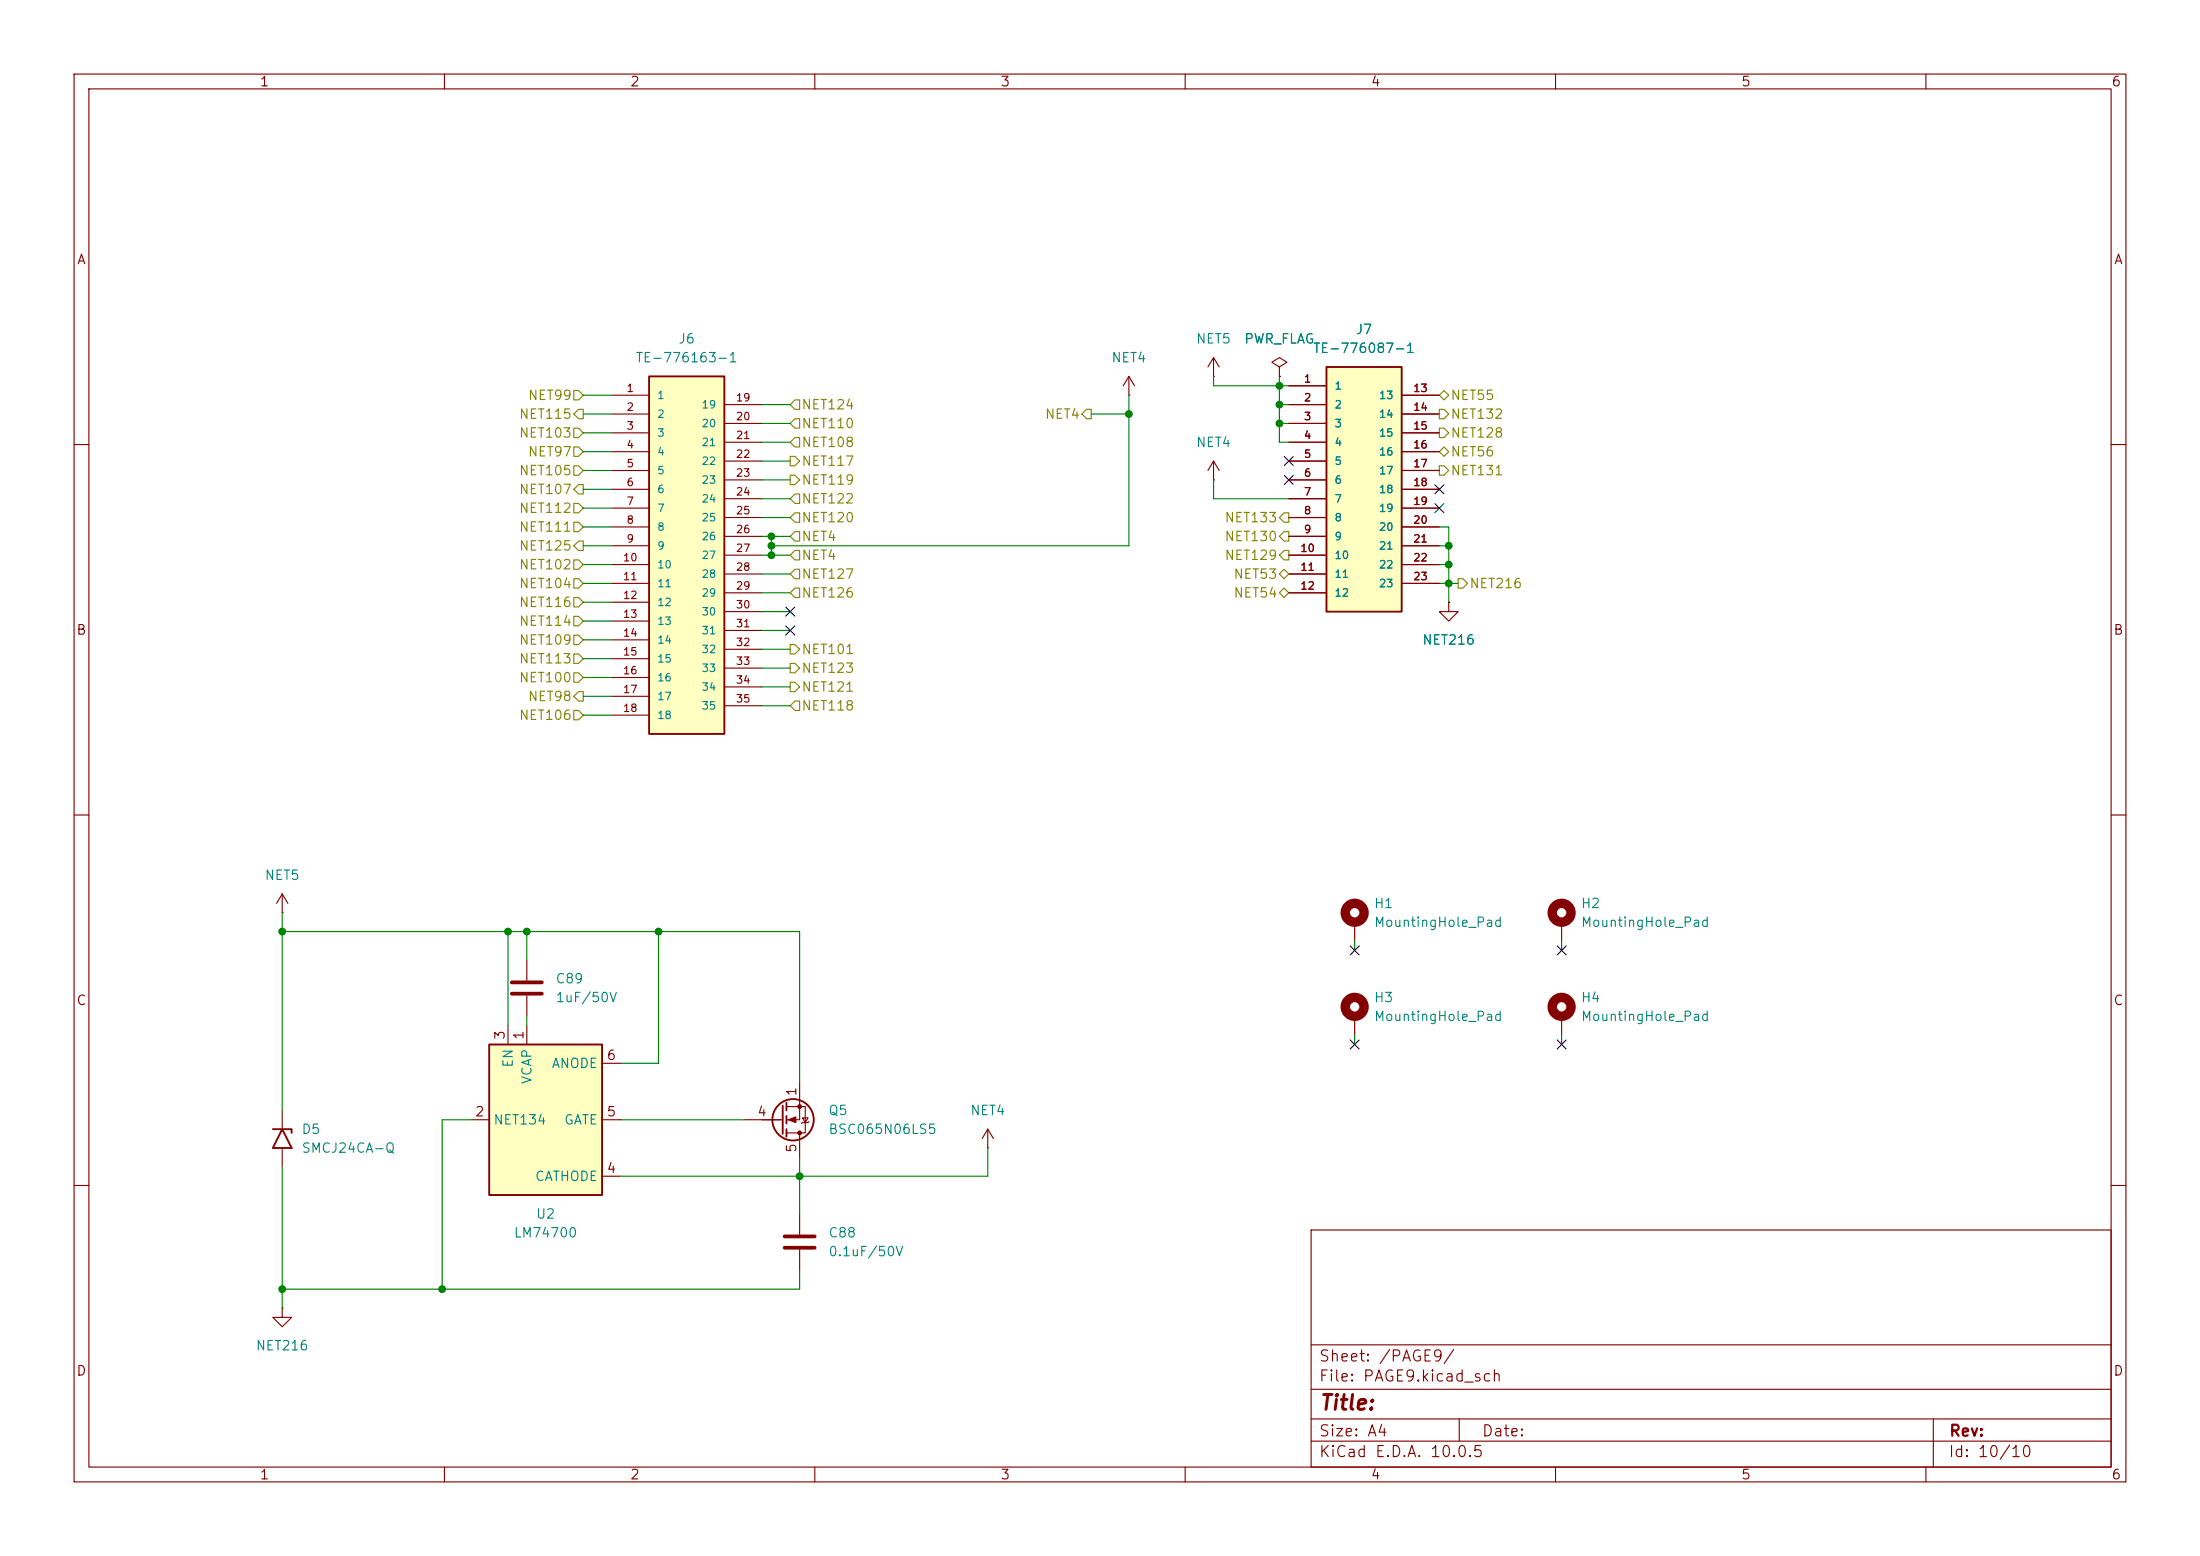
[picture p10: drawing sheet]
<svg xmlns="http://www.w3.org/2000/svg" width="297mm" height="210mm" viewBox="0 0 297 210" stroke-linecap="round" stroke-linejoin="round" font-family="sans-serif">
<g fill="none" stroke="#840000" stroke-width=".15">
<path d="M10 10h277v190h-277zM12 12h273v186h-273zM60 10v2M110 10v2M160 10v2M210 10v2M260 10v2M10 60h2M163.8 64.8h.1M163.8 62.2l-.7 1.3M163.8 62.2l.8 1.3M163.8 62.2v2.6"/>
<path d="M285 60h2M195.6 81.3v1.3h1.2l-1.2 1.2-1.3-1.2h1.3M195.6 81.3h.1M10 110h2M285 110h2M182.9 124.5v2.5M10 160h2M177 166h108v32h-108zM285 160h2M60 198v2M110 198v2M160 198v2"/>
<path d="M177 194.5h108M177 191.5h108M177 187.5h108M177 181.5h108M197 191.5v3M210 198v2M260 198v2M261 191.5v6.5"/>
</g>
<circle cx="182.9" cy="123.2" r="1.27" fill="none" stroke="#840000" stroke-width="1.3"/>
<path d="M179.1 49.5h10.1v33.1h-10.1z" fill="#ffffc2"/>
<path d="M179.1 49.5h10.1v33.1h-10.1zM36.8 152.4h2.6v.5M38.1 152.4l1.3 2.5h-2.6z" fill="none" stroke="#840000" stroke-width=".25"/>
<g fill="none" stroke="#840000" stroke-width=".15">
<path d="M152.4 53.3h.1M152.4 50.8l-.8 1.3M152.4 50.8l.8 1.3M152.4 50.8v2.5M163.8 50.8h.1M163.8 48.3l-.7 1.2M163.8 48.3l.8 1.2M163.8 48.3v2.5M172.7 49.5l1-.6-1-.6-1 .6 1 .6v1.3M172.7 50.8h.1M174 52.1h5.1M174 54.6h5.1"/>
<path d="M174 57.2h5.1M174 59.7h5.1M189.2 53.3h5.1M189.2 55.9h5.1M189.2 58.4h5.1M174 62.2h5.1M174 64.8h5.1M174 67.3h5.1M174 69.9h5.1M174 72.4h5.1M174 74.9h5.1M174 77.5h5.1"/>
<path d="M189.2 61h5.1M189.2 63.5h5.1M189.2 66h5.1M189.2 68.6h5.1M189.2 71.1h5.1M189.2 73.7h5.1M189.2 76.2h5.1M189.2 78.7h5.1M174 80h5.1M38.1 123.2h.1M38.1 120.7l-.8 1.2M38.1 120.7l.8 1.2"/>
<path d="M38.1 120.7v2.5M71.1 129.5v2.8M71.1 134.4v2.8M182.9 137.2v2.5M210.8 124.5v2.5M210.8 137.2v2.5M38.1 149.9v2.5M38.1 154.9v2.6M38.1 176.5v1.3h1.3l-1.3 1.3-1.3-1.3h1.3M38.1 176.5h.1"/>
</g>
<g fill="none" stroke="#840000" stroke-width="1.3">
<circle cx="182.9" cy="135.9" r="1.27"/>
<circle cx="210.8" cy="123.2" r="1.27"/>
<circle cx="210.8" cy="135.9" r="1.27"/>
</g>
<path d="M69.1 132.6h4.1M69.1 134.1h4.1" fill="none" stroke="#840000" stroke-width=".51"/>
<path d="M66 141h15.3v20.3h-15.3z" fill="#ffffc2"/>
<g fill="none" stroke="#840000" stroke-width=".25">
<path d="M66 141h15.3v20.3h-15.3zM105.7 149.2v3.8M106.2 148.8v1.1M106.2 150.6v1M106.2 152.4v1"/>
<circle cx="107.1" cy="151.1" r="2.79"/>
</g>
<g fill="none" stroke="#840000" stroke-width=".15">
<path d="M68.6 138.4v2.6M71.1 138.4v2.6M63.5 151.1h2.5M81.3 151.1h2.5M81.3 158.8h2.5M81.3 143.5h2.5M100.3 151.1h5.4M106.2 149.4h2.5v3.5h-2.5M107.9 146.1v5h-1.7M107.9 152.9v3.3M108.3 150.9h.8l-.4 .6zM109.2 151.4l-.1 .1h-.8l-.1 .1"/>
<path d="M133.3 154.9h.1M133.3 152.4l-.7 1.3M133.3 152.4l.8 1.3M133.3 152.4v2.5M107.9 163.8v2.8M107.9 168.7v2.8"/>
</g>
<path d="M105.9 166.9h4.1M105.9 168.4h4.1" fill="none" stroke="#840000" stroke-width=".51"/>
<g fill="#840000" stroke="#840000" stroke-width=".15">
<path d="M106.4 151.1l1-.4v.8z"/>
<circle cx="107.9" cy="152.9" r=".25"/>
<circle cx="107.9" cy="149.4" r=".25"/>
</g>
<path d="M87.6 50.8h10.2v48.3h-10.2z" fill="#ffffc2"/>
<path d="M87.6 50.8h10.2v48.3h-10.2z" fill="none" stroke="#840000" stroke-width=".25"/>
<g fill="none" stroke="#840000" stroke-width=".15">
<path d="M82.5 53.3h5.1M82.5 55.9h5.1M82.5 58.4h5.1M97.8 54.6h5.1M97.8 57.2h5.1M97.8 59.7h5.1M172.7 50.8h.1M174 54.6h5.1M174 57.2h5.1M174 59.7h5.1M174 52.1h5.1M189.2 53.3h5.1"/>
<path d="M189.2 55.9h5.1M189.2 58.4h5.1M82.5 61h5.1M82.5 63.5h5.1M82.5 66h5.1M82.5 68.6h5.1M82.5 71.1h5.1M82.5 73.7h5.1M82.5 76.2h5.1M82.5 78.7h5.1M97.8 62.2h5.1M97.8 64.8h5.1"/>
<path d="M97.8 67.3h5.1M97.8 69.9h5.1M97.8 72.4h5.1M97.8 74.9h5.1M97.8 77.5h5.1M174 62.2h5.1M174 64.8h5.1M174 67.3h5.1M174 69.9h5.1M174 72.4h5.1M174 74.9h5.1M174 77.5h5.1"/>
<path d="M189.2 61h5.1M189.2 63.5h5.1M189.2 66h5.1M189.2 68.6h5.1M189.2 71.1h5.1M189.2 73.7h5.1M189.2 76.2h5.1M189.2 78.7h5.1M82.5 81.3h5.1M82.5 83.8h5.1M82.5 86.4h5.1M82.5 88.9h5.1"/>
<path d="M82.5 91.4h5.1M82.5 94h5.1M82.5 96.5h5.1M97.8 80h5.1M97.8 82.6h5.1M97.8 85.1h5.1M97.8 87.6h5.1M97.8 90.2h5.1M97.8 92.7h5.1M97.8 95.3h5.1M174 80h5.1M195.6 81.3h.1"/>
</g>
<g fill="none" stroke="#848400" stroke-width=".15">
<path d="M77.5 57.8h.6l.6 .6-.6 .7h-.6zM77.5 52.7h.6l.6 .6-.6 .7h-.6zM78.1 55.2h.6v1.3h-.6l-.6-.6zM107.3 59.1h.6v1.2h-.6l-.6-.6zM107.3 54h.6v1.2h-.6l-.6-.6zM107.3 56.5h.6v1.3h-.6l-.6-.6zM146 55.9l.7-.7h.6v1.3h-.6zM194.3 53.3l.6-.6 .7 .6-.7 .7zM194.3 55.2h.6l.7 .7-.7 .6h-.6zM194.3 57.8h.6l.7 .6-.7 .7h-.6zM77.5 66l.6-.6h.6v1.3h-.6zM77.5 67.9h.6l.6 .7-.6 .6h-.6z"/>
<path d="M77.5 78.1h.6l.6 .6-.6 .7h-.6zM77.5 75.6h.6l.6 .6-.6 .6h-.6zM77.5 62.9h.6l.6 .6-.6 .6h-.6zM77.5 70.5h.6l.6 .6-.6 .7h-.6zM77.5 60.3h.6l.6 .7-.6 .6h-.6zM78.1 73h.6v1.3h-.6l-.6-.6zM106.7 61.6h.6l.6 .6-.6 .7h-.6zM106.7 64.1h.6l.6 .7-.6 .6h-.6zM107.3 69.2h.6v1.3h-.6l-.6-.6zM107.3 66.7h.6v1.2h-.6l-.6-.6zM107.3 71.8h.6v1.2h-.6l-.6-.6zM107.3 74.3h.6v1.3h-.6l-.6-.7z"/>
<path d="M107.3 79.4h.6v1.2h-.6l-.6-.6zM107.3 76.8h.6v1.3h-.6l-.6-.6zM172.7 77.5l.7-.7 .6 .7-.6 .6zM173.4 69.2h.6v1.3h-.6l-.7-.6zM173.4 74.3h.6v1.3h-.6l-.7-.7zM173.4 71.8h.6v1.2h-.6l-.7-.6zM194.3 62.9h.6l.7 .6-.7 .6h-.6zM194.3 61l.6-.7 .7 .7-.7 .6zM196.8 78.1h.7l.6 .6-.6 .7h-.7zM77.5 95.9h.6l.6 .6-.6 .7h-.6zM77.5 88.3h.6l.6 .6-.6 .6h-.6zM77.5 83.2h.6l.6 .6-.6 .7h-.6z"/>
<path d="M77.5 80.6h.6l.6 .7-.6 .6h-.6zM77.5 85.7h.6l.6 .7-.6 .6h-.6zM77.5 94l.6-.7h.6v1.3h-.6zM77.5 90.8h.6l.6 .6-.6 .7h-.6zM106.7 92.1h.6l.6 .6-.6 .6h-.6zM106.7 89.5h.6l.6 .7-.6 .6h-.6zM106.7 87h.6l.6 .6-.6 .7h-.6zM107.3 94.6h.6v1.3h-.6l-.6-.6zM172.7 80l.7-.6 .6 .6-.6 .6z"/>
</g>
<g fill="none" stroke="#008400" stroke-width=".15">
<path d="M78.7 55.9h3.8M78.7 58.4h3.8M78.7 53.3h3.8M102.9 59.7h3.8M102.9 54.6h3.8M102.9 57.2h3.8M147.3 55.9h5.1M152.4 53.3v20.4h-48.3M163.8 50.8v1.3h10.2M172.7 50.8v8.9h1.3M172.7 54.6h1.3M172.7 57.2h1.3"/>
<path d="M78.7 73.7h3.8M78.7 78.7h3.8M78.7 68.6h3.8M78.7 76.2h3.8M78.7 71.1h3.8M78.7 61h3.8M78.7 63.5h3.8M78.7 66h3.8M102.9 77.5h3.8M102.9 72.4h3.8M102.9 67.3h3.8M102.9 62.2h3.8"/>
<path d="M102.9 64.8h3.8M102.9 69.9h3.8M102.9 74.9h3.8M104.1 72.4v2.5M163.8 64.8v2.5h10.2M194.3 73.7h1.3M194.3 78.7h2.5M194.3 76.2h1.3M194.3 71.1h1.3v10.2M78.7 94h3.8M78.7 96.5h3.8M78.7 91.4h3.8"/>
<path d="M78.7 88.9h3.8M78.7 81.3h3.8M78.7 83.8h3.8M78.7 86.4h3.8M102.9 85.1h3.8M102.9 80h3.8M102.9 92.7h3.8M102.9 90.2h3.8M102.9 95.3h3.8M102.9 87.6h3.8M102.9 82.6h3.8M38.1 123.2v26.7"/>
<path d="M38.1 125.7h69.8v20.4M68.6 125.7v12.7M71.1 125.7v3.8M71.1 137.2v1.2M88.9 125.7v17.8h-5.1M182.9 127v1.3M182.9 139.7v1.3M210.8 127v1.3M210.8 139.7v1.3M38.1 157.5v19M63.5 151.1h-3.8v22.9M83.8 151.1h16.5"/>
<path d="M107.9 156.2v7.6M133.3 154.9v3.9h-49.5M107.9 171.5v2.5h-69.8"/>
</g>
<g fill="none" stroke="#000084" stroke-width=".15">
<path d="M173.4 64.2l1.2 1.2M173.4 61.6l1.2 1.2M174.6 64.2l-1.2 1.2M174.6 61.6l-1.2 1.2M193.7 65.4l1.2 1.2M193.7 68l1.2 1.2M194.9 65.4l-1.2 1.2M194.9 68l-1.2 1.2M106.1 84.5l1.2 1.2M106.1 81.9l1.2 1.3M107.3 84.5l-1.2 1.2M107.3 81.9l-1.2 1.3"/>
<path d="M182.3 127.7l1.2 1.2M183.5 127.7l-1.2 1.2M210.2 127.7l1.2 1.2M211.4 127.7l-1.2 1.2M182.3 140.4l1.2 1.2M183.5 140.4l-1.2 1.2M210.2 140.4l1.2 1.2M211.4 140.4l-1.2 1.2"/>
</g>
<g fill="#008400" stroke="#008400" stroke-width=".14">
<circle cx="104.1" cy="74.9" r=".46"/>
<circle cx="172.7" cy="52.1" r=".46"/>
<circle cx="172.7" cy="57.2" r=".46"/>
<circle cx="152.4" cy="55.9" r=".46"/>
<circle cx="104.1" cy="72.4" r=".46"/>
<circle cx="172.7" cy="54.6" r=".46"/>
<circle cx="68.6" cy="125.7" r=".46"/>
<circle cx="38.1" cy="125.7" r=".46"/>
<circle cx="88.9" cy="125.7" r=".46"/>
<circle cx="59.7" cy="174" r=".46"/>
<circle cx="38.1" cy="174" r=".46"/>
<circle cx="107.9" cy="158.8" r=".46"/>
<circle cx="71.1" cy="125.7" r=".46"/>
<circle cx="104.1" cy="73.7" r=".46"/>
<circle cx="195.6" cy="73.7" r=".46"/>
<circle cx="195.6" cy="78.7" r=".46"/>
<circle cx="195.6" cy="76.2" r=".46"/>
</g>
<text font-size="2" fill="#840000" x="178" y="190.8">Title:</text>
<g font-size="1.5" fill="#840000">
<text x="178" y="184.1">Sheet: /PAGE9/</text>
<text x="178" y="186.8">File: PAGE9.kicad_sch</text>
<text x="178" y="197">KiCad E.D.A. 10.0.5</text>
<text x="178" y="194.2">Size: A4</text>
<text x="200" y="194.2">Date:</text>
<text x="263" y="197">Id: 10/10</text>
<text x="263" y="194.2">Rev:</text>
</g>
<g font-size="1.3" fill="#840000">
<text x="35" y="12">1</text>
<text x="85" y="12">2</text>
<text x="135" y="12">3</text>
<text x="185" y="12">4</text>
<text x="235" y="12">5</text>
<text x="285" y="12">6</text>
<text x="10.3" y="36">A</text>
<text x="285.3" y="36">A</text>
<text x="10.2" y="86">B</text>
<text x="285.2" y="86">B</text>
<text x="10.2" y="136">C</text>
<text x="285.2" y="136">C</text>
<text x="68.4" y="140.4" transform="rotate(-90 68.4 140.4)">3</text>
<text x="71" y="140.4" transform="rotate(-90 71 140.4)">1</text>
<text x="81.8" y="143.4">6</text>
<text x="107.8" y="148.1" transform="rotate(-90 107.8 148.1)">1</text>
<text x="64" y="151">2</text>
<text x="81.8" y="151">5</text>
<text x="102.1" y="151">4</text>
<text x="107.8" y="155.7" transform="rotate(-90 107.8 155.7)">5</text>
<text x="81.8" y="158.6">4</text>
<text x="10.2" y="186">D</text>
<text x="285.2" y="186">D</text>
<text x="35" y="200">1</text>
<text x="85" y="200">2</text>
<text x="135" y="200">3</text>
<text x="185" y="200">4</text>
<text x="235" y="200">5</text>
<text x="285" y="200">6</text>
</g>
<g font-size="1.3" fill="#008484">
<text x="91.5" y="46.7">J6</text>
<text x="161.4" y="46.7">NET5</text>
<text x="167.9" y="46.7">PWR_FLAG</text>
<text x="177.2" y="48">TE-776087-1</text>
<text x="182.9" y="45.4">J7</text>
<text x="85.7" y="49.2">TE-776163-1</text>
<text x="149.9" y="49.2">NET4</text>
<text x="161.4" y="60.7">NET4</text>
<text x="191.9" y="87.3">NET216</text>
<text x="35.6" y="119.1">NET5</text>
<text x="185.4" y="122.9">H1</text>
<text x="185.4" y="125.4">MountingHole_Pad</text>
<text x="213.3" y="122.9">H2</text>
<text x="213.3" y="125.4">MountingHole_Pad</text>
<text x="74.9" y="133">C89</text>
<text x="74.9" y="135.6">1uF/50V</text>
<text x="185.4" y="135.6">H3</text>
<text x="213.3" y="135.6">H4</text>
<text x="185.4" y="138.1">MountingHole_Pad</text>
<text x="213.3" y="138.1">MountingHole_Pad</text>
<text x="69.5" y="144.2" transform="rotate(-90 69.5 144.2)">EN</text>
<text x="72.1" y="146.4" transform="rotate(-90 72.1 146.4)">VCAP</text>
<text x="74.4" y="144.5">ANODE</text>
<text x="40.6" y="153.4">D5</text>
<text x="40.6" y="155.9">SMCJ24CA-Q</text>
<text x="66.5" y="152.1">NET134</text>
<text x="76.1" y="152.1">GATE</text>
<text x="111.7" y="150.8">Q5</text>
<text x="111.7" y="153.4">BSC065N06LS5</text>
<text x="130.9" y="150.8">NET4</text>
<text x="72.1" y="159.7">CATHODE</text>
<text x="69.3" y="167.3">LM74700</text>
<text x="72.3" y="164.8">U2</text>
<text x="111.7" y="167.3">C88</text>
<text x="111.7" y="169.9">0.1uF/50V</text>
<text x="34.4" y="182.6">NET216</text>
</g>
<g font-size="1.3" fill="#848400">
<text x="70" y="59.4">NET103</text>
<text x="70" y="56.8">NET115</text>
<text x="71.2" y="54.3">NET99</text>
<text x="108.1" y="55.6">NET124</text>
<text x="108.1" y="58.1">NET110</text>
<text x="141" y="56.8">NET4</text>
<text x="195.7" y="54.3">NET55</text>
<text x="195.7" y="56.8">NET132</text>
<text x="195.7" y="59.4">NET128</text>
<text x="70" y="64.5">NET105</text>
<text x="71.2" y="61.9">NET97</text>
<text x="108.1" y="63.2">NET117</text>
<text x="108.1" y="60.7">NET108</text>
<text x="108.1" y="65.7">NET119</text>
<text x="195.7" y="64.5">NET131</text>
<text x="195.7" y="61.9">NET56</text>
<text x="70" y="67">NET107</text>
<text x="70" y="69.5">NET112</text>
<text x="108.1" y="70.8">NET120</text>
<text x="108.1" y="68.3">NET122</text>
<text x="165.2" y="70.8">NET133</text>
<text x="70" y="77.2">NET102</text>
<text x="70" y="72.1">NET111</text>
<text x="70" y="74.6">NET125</text>
<text x="108.1" y="73.4">NET4</text>
<text x="108.1" y="75.9">NET4</text>
<text x="165.2" y="75.9">NET129</text>
<text x="165.2" y="73.4">NET130</text>
<text x="70" y="79.7">NET104</text>
<text x="70" y="82.2">NET116</text>
<text x="108.1" y="81">NET126</text>
<text x="108.1" y="78.4">NET127</text>
<text x="166.4" y="81">NET54</text>
<text x="166.4" y="78.4">NET53</text>
<text x="198.3" y="79.7">NET216</text>
<text x="70" y="89.9">NET113</text>
<text x="70" y="84.8">NET114</text>
<text x="70" y="87.3">NET109</text>
<text x="108.1" y="88.6">NET101</text>
<text x="70" y="92.4">NET100</text>
<text x="71.2" y="94.9">NET98</text>
<text x="108.1" y="93.7">NET121</text>
<text x="108.1" y="91.1">NET123</text>
<text x="70" y="97.5">NET106</text>
<text x="108.1" y="96.2">NET118</text>
</g>
<g font-size="1" fill="#840000">
<text x="84.5" y="53.2">1</text>
<text x="175.9" y="51.9">1</text>
<text x="190.7" y="53.2">13</text>
<text x="84.5" y="55.7">2</text>
<text x="84.5" y="58.2">3</text>
<text x="99.3" y="54.4">19</text>
<text x="99.3" y="57">20</text>
<text x="99.3" y="59.5">21</text>
<text x="175.9" y="54.4">2</text>
<text x="175.9" y="57">3</text>
<text x="175.9" y="59.5">4</text>
<text x="190.7" y="55.7">14</text>
<text x="190.7" y="58.2">15</text>
<text x="84.5" y="60.8">4</text>
<text x="84.5" y="63.3">5</text>
<text x="84.5" y="65.9">6</text>
<text x="99.3" y="62">22</text>
<text x="99.3" y="64.6">23</text>
<text x="175.9" y="62">5</text>
<text x="175.9" y="64.6">6</text>
<text x="190.7" y="60.8">16</text>
<text x="190.7" y="63.3">17</text>
<text x="190.7" y="65.9">18</text>
<text x="84.5" y="68.4">7</text>
<text x="84.5" y="70.9">8</text>
<text x="99.3" y="67.1">24</text>
<text x="99.3" y="69.7">25</text>
<text x="175.9" y="67.1">7</text>
<text x="175.9" y="69.7">8</text>
<text x="190.7" y="68.4">19</text>
<text x="190.7" y="70.9">20</text>
<text x="84" y="76">10</text>
<text x="84.5" y="73.5">9</text>
<text x="99.3" y="72.2">26</text>
<text x="99.3" y="74.7">27</text>
<text x="99.3" y="77.3">28</text>
<text x="175.5" y="74.7">10</text>
<text x="175.5" y="77.3">11</text>
<text x="175.9" y="72.2">9</text>
<text x="190.7" y="73.5">21</text>
<text x="190.7" y="76">22</text>
<text x="84" y="78.6">11</text>
<text x="84" y="81.1">12</text>
<text x="84" y="83.6">13</text>
<text x="99.3" y="79.8">29</text>
<text x="99.3" y="82.4">30</text>
<text x="175.5" y="79.8">12</text>
<text x="190.7" y="78.6">23</text>
<text x="84" y="86.2">14</text>
<text x="84" y="88.7">15</text>
<text x="99.3" y="84.9">31</text>
<text x="99.3" y="87.4">32</text>
<text x="99.3" y="90">33</text>
<text x="84" y="91.3">16</text>
<text x="84" y="93.8">17</text>
<text x="99.3" y="92.5">34</text>
<text x="99.3" y="95.1">35</text>
<text x="84" y="96.3">18</text>
</g>
<g font-size="1" fill="#008484">
<text x="180.1" y="52.8">1</text>
<text x="88.6" y="54.1">1</text>
<text x="88.6" y="56.6">2</text>
<text x="88.6" y="59.2">3</text>
<text x="94.6" y="55.4">19</text>
<text x="94.6" y="57.9">20</text>
<text x="180.1" y="55.4">2</text>
<text x="180.1" y="57.9">3</text>
<text x="186.1" y="54.1">13</text>
<text x="186.1" y="56.6">14</text>
<text x="186.1" y="59.2">15</text>
<text x="88.6" y="61.7">4</text>
<text x="88.6" y="64.3">5</text>
<text x="94.6" y="60.5">21</text>
<text x="94.6" y="63">22</text>
<text x="94.6" y="65.5">23</text>
<text x="180.1" y="60.5">4</text>
<text x="180.1" y="63">5</text>
<text x="180.1" y="65.5">6</text>
<text x="186.1" y="61.7">16</text>
<text x="186.1" y="64.3">17</text>
<text x="88.6" y="66.8">6</text>
<text x="88.6" y="69.3">7</text>
<text x="88.6" y="71.9">8</text>
<text x="94.6" y="68.1">24</text>
<text x="94.6" y="70.6">25</text>
<text x="180.1" y="68.1">7</text>
<text x="180.1" y="70.6">8</text>
<text x="186.1" y="66.8">18</text>
<text x="186.1" y="69.3">19</text>
<text x="186.1" y="71.9">20</text>
<text x="88.6" y="74.4">9</text>
<text x="88.6" y="77">10</text>
<text x="94.6" y="73.2">26</text>
<text x="94.6" y="75.7">27</text>
<text x="180.1" y="73.2">9</text>
<text x="180.1" y="75.7">10</text>
<text x="186.1" y="74.4">21</text>
<text x="186.1" y="77">22</text>
<text x="88.6" y="79.5">11</text>
<text x="88.6" y="82">12</text>
<text x="94.6" y="78.2">28</text>
<text x="94.6" y="80.8">29</text>
<text x="94.6" y="83.3">30</text>
<text x="180.1" y="78.2">11</text>
<text x="180.1" y="80.8">12</text>
<text x="186.1" y="79.5">23</text>
<text x="88.6" y="84.6">13</text>
<text x="88.6" y="87.1">14</text>
<text x="88.6" y="89.7">15</text>
<text x="94.6" y="85.9">31</text>
<text x="94.6" y="88.4">32</text>
<text x="88.6" y="92.2">16</text>
<text x="88.6" y="94.7">17</text>
<text x="94.6" y="90.9">33</text>
<text x="94.6" y="93.5">34</text>
<text x="88.6" y="97.3">18</text>
<text x="94.6" y="96">35</text>
</g>
</svg>
